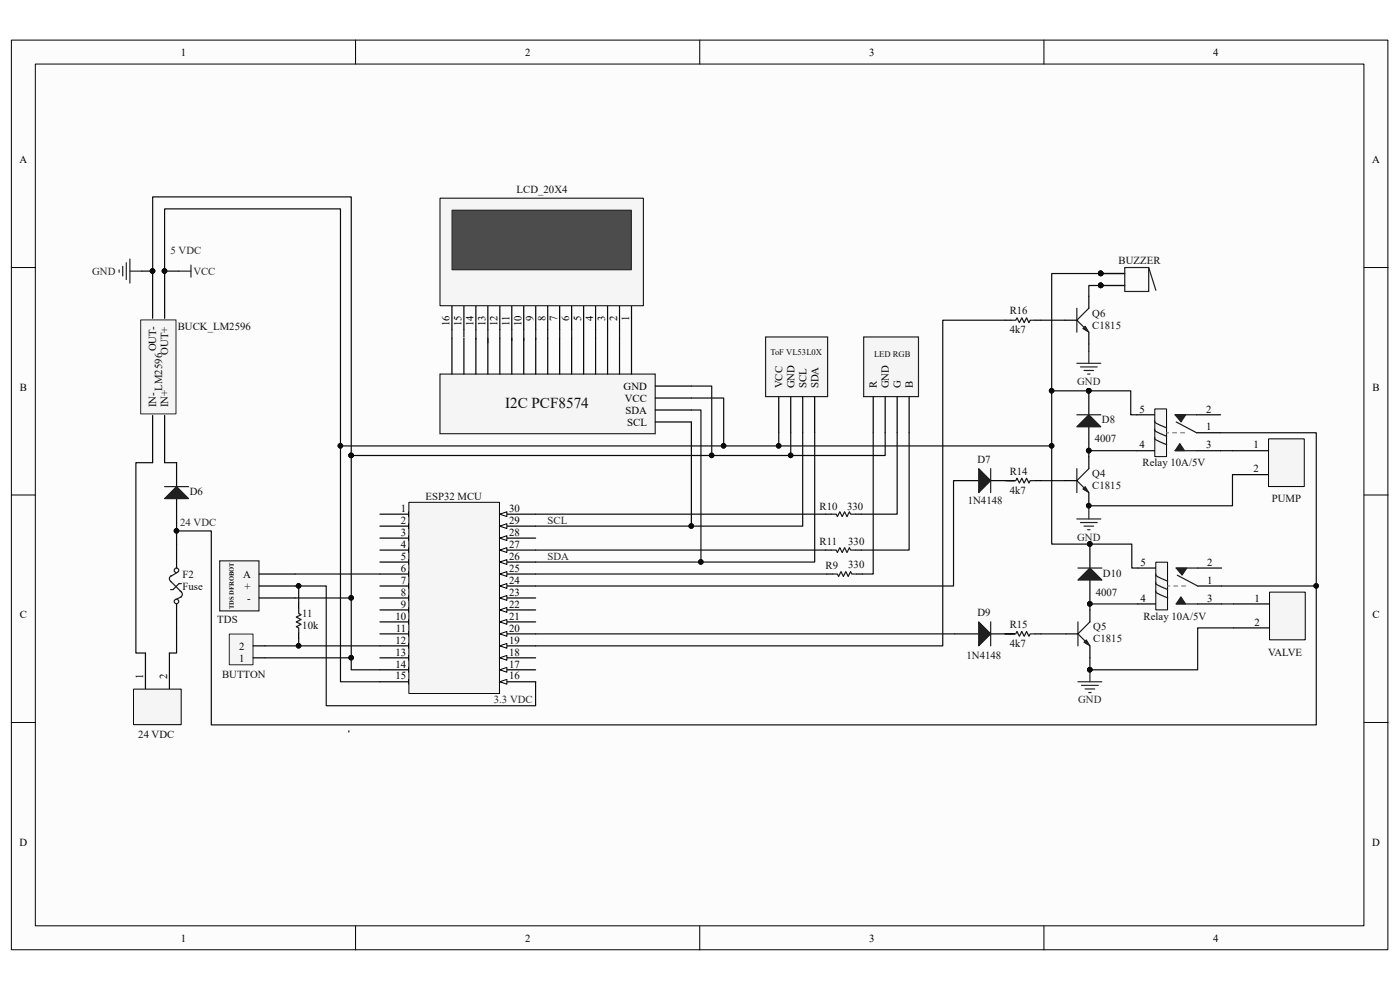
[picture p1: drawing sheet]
<svg xmlns="http://www.w3.org/2000/svg" width="297mm" height="210mm" viewBox="0 0 297 210" stroke-linecap="round" stroke-linejoin="round" font-family="sans-serif">
<path d="M2.5 8.6h291.9v192.9h-291.9z" fill="#fcfcfc"/>
<path d="M2.4 8.5h292v193h-292z" fill="none" stroke="#000" stroke-width=".21"/>
<path d="M7.5 13.6h281.8v182.8h-281.8z" fill="#fcfcfc"/>
<g fill="none" stroke="#000" stroke-width=".21">
<path d="M7.5 13.6h281.8v182.8h-281.8zM75.4 8.5v5.1M148.4 8.5v5.1M221.5 8.5v5.1M2.4 56.8h5.1M289.4 56.8h5.1M2.4 105h5.1M289.4 105h5.1M2.4 153.3h5.1M289.4 153.3h5.1M75.4 196.4v5.1M148.4 196.4v5.1"/>
<path d="M221.5 196.4v5.1"/>
</g>
<path d="M80.6 109.1h7.6" fill="none" stroke="#000" stroke-width=".25"/>
<path d="M86.7 108.6l1.5 .5-1.5 .5z" fill="#fcfcfc"/>
<path d="M86.7 108.6l1.5 .5-1.5 .5z" fill="none" stroke="#000" stroke-width=".21"/>
<path d="M80.6 111.6h7.6" fill="none" stroke="#000" stroke-width=".25"/>
<path d="M86.7 111.1l1.5 .5-1.5 .5z" fill="#fcfcfc"/>
<path d="M86.7 111.1l1.5 .5-1.5 .5z" fill="none" stroke="#000" stroke-width=".21"/>
<path d="M80.6 114.1h7.6" fill="none" stroke="#000" stroke-width=".25"/>
<path d="M86.7 113.6l1.5 .5-1.5 .6z" fill="#fcfcfc"/>
<path d="M86.7 113.6l1.5 .5-1.5 .6z" fill="none" stroke="#000" stroke-width=".21"/>
<path d="M80.6 116.7h7.6" fill="none" stroke="#000" stroke-width=".25"/>
<path d="M86.7 116.2l1.5 .5-1.5 .5z" fill="#fcfcfc"/>
<path d="M86.7 116.2l1.5 .5-1.5 .5z" fill="none" stroke="#000" stroke-width=".21"/>
<path d="M80.6 119.2h7.6" fill="none" stroke="#000" stroke-width=".25"/>
<path d="M86.7 118.7l1.5 .5-1.5 .5z" fill="#fcfcfc"/>
<path d="M86.7 118.7l1.5 .5-1.5 .5z" fill="none" stroke="#000" stroke-width=".21"/>
<path d="M80.6 121.8h7.6" fill="none" stroke="#000" stroke-width=".25"/>
<path d="M86.7 121.3l1.5 .5-1.5 .5z" fill="#fcfcfc"/>
<path d="M86.7 121.3l1.5 .5-1.5 .5z" fill="none" stroke="#000" stroke-width=".21"/>
<path d="M80.6 124.3h7.6" fill="none" stroke="#000" stroke-width=".25"/>
<path d="M86.7 123.8l1.5 .5-1.5 .5z" fill="#fcfcfc"/>
<path d="M86.7 123.8l1.5 .5-1.5 .5z" fill="none" stroke="#000" stroke-width=".21"/>
<path d="M80.6 126.8h7.6" fill="none" stroke="#000" stroke-width=".25"/>
<path d="M86.7 126.3l1.5 .5-1.5 .6z" fill="#fcfcfc"/>
<path d="M86.7 126.3l1.5 .5-1.5 .6z" fill="none" stroke="#000" stroke-width=".21"/>
<path d="M80.6 129.4h7.6" fill="none" stroke="#000" stroke-width=".25"/>
<path d="M86.7 128.9l1.5 .5-1.5 .5z" fill="#fcfcfc"/>
<path d="M86.7 128.9l1.5 .5-1.5 .5z" fill="none" stroke="#000" stroke-width=".21"/>
<path d="M80.6 131.9h7.6" fill="none" stroke="#000" stroke-width=".25"/>
<path d="M86.7 131.4l1.5 .5-1.5 .5z" fill="#fcfcfc"/>
<path d="M86.7 131.4l1.5 .5-1.5 .5z" fill="none" stroke="#000" stroke-width=".21"/>
<path d="M80.6 134.5h7.6" fill="none" stroke="#000" stroke-width=".25"/>
<path d="M86.7 134l1.5 .5-1.5 .5z" fill="#fcfcfc"/>
<path d="M86.7 134l1.5 .5-1.5 .5z" fill="none" stroke="#000" stroke-width=".21"/>
<path d="M80.6 137h7.6" fill="none" stroke="#000" stroke-width=".25"/>
<path d="M86.7 136.5l1.5 .5-1.5 .5z" fill="#fcfcfc"/>
<path d="M86.7 136.5l1.5 .5-1.5 .5z" fill="none" stroke="#000" stroke-width=".21"/>
<path d="M80.6 139.5h7.6" fill="none" stroke="#000" stroke-width=".25"/>
<path d="M86.7 139l1.5 .5-1.5 .5z" fill="#fcfcfc"/>
<path d="M86.7 139l1.5 .5-1.5 .5z" fill="none" stroke="#000" stroke-width=".21"/>
<path d="M80.6 142.1h7.6" fill="none" stroke="#000" stroke-width=".25"/>
<path d="M86.7 141.6l1.5 .5-1.5 .5z" fill="#fcfcfc"/>
<path d="M86.7 141.6l1.5 .5-1.5 .5z" fill="none" stroke="#000" stroke-width=".21"/>
<path d="M80.6 144.6h7.6" fill="none" stroke="#000" stroke-width=".25"/>
<path d="M86.7 144.1l1.5 .5-1.5 .5z" fill="#fcfcfc"/>
<path d="M86.7 144.1l1.5 .5-1.5 .5z" fill="none" stroke="#000" stroke-width=".21"/>
<path d="M106 144.6h7.6" fill="none" stroke="#000" stroke-width=".25"/>
<path d="M106 144.6l1.5-.5v1z" fill="#fcfcfc"/>
<path d="M106 144.6l1.5-.5v1z" fill="none" stroke="#000" stroke-width=".21"/>
<path d="M106 142.1h7.6" fill="none" stroke="#000" stroke-width=".25"/>
<path d="M106 142.1l1.5-.5v1z" fill="#fcfcfc"/>
<path d="M106 142.1l1.5-.5v1z" fill="none" stroke="#000" stroke-width=".21"/>
<path d="M106 139.5h7.6" fill="none" stroke="#000" stroke-width=".25"/>
<path d="M106 139.5l1.5-.5v1z" fill="#fcfcfc"/>
<path d="M106 139.5l1.5-.5v1z" fill="none" stroke="#000" stroke-width=".21"/>
<path d="M106 137h7.6" fill="none" stroke="#000" stroke-width=".25"/>
<path d="M106 137l1.5-.5v1z" fill="#fcfcfc"/>
<path d="M106 137l1.5-.5v1z" fill="none" stroke="#000" stroke-width=".21"/>
<path d="M106 134.5h7.6" fill="none" stroke="#000" stroke-width=".25"/>
<path d="M106 134.5l1.5-.5v1z" fill="#fcfcfc"/>
<path d="M106 134.5l1.5-.5v1z" fill="none" stroke="#000" stroke-width=".21"/>
<path d="M106 131.9h7.6" fill="none" stroke="#000" stroke-width=".25"/>
<path d="M106 131.9l1.5-.5v1z" fill="#fcfcfc"/>
<path d="M106 131.9l1.5-.5v1z" fill="none" stroke="#000" stroke-width=".21"/>
<path d="M106 129.4h7.6" fill="none" stroke="#000" stroke-width=".25"/>
<path d="M106 129.4l1.5-.5v1z" fill="#fcfcfc"/>
<path d="M106 129.4l1.5-.5v1z" fill="none" stroke="#000" stroke-width=".21"/>
<path d="M106 126.8h7.6" fill="none" stroke="#000" stroke-width=".25"/>
<path d="M106 126.8l1.5-.5v1.1z" fill="#fcfcfc"/>
<path d="M106 126.8l1.5-.5v1.1z" fill="none" stroke="#000" stroke-width=".21"/>
<path d="M106 124.3h7.6" fill="none" stroke="#000" stroke-width=".25"/>
<path d="M106 124.3l1.5-.5v1z" fill="#fcfcfc"/>
<path d="M106 124.3l1.5-.5v1z" fill="none" stroke="#000" stroke-width=".21"/>
<path d="M106 121.8h7.6" fill="none" stroke="#000" stroke-width=".25"/>
<path d="M106 121.8l1.5-.5v1z" fill="#fcfcfc"/>
<path d="M106 121.8l1.5-.5v1z" fill="none" stroke="#000" stroke-width=".21"/>
<path d="M106 119.2h7.6" fill="none" stroke="#000" stroke-width=".25"/>
<path d="M106 119.2l1.5-.5v1z" fill="#fcfcfc"/>
<path d="M106 119.2l1.5-.5v1z" fill="none" stroke="#000" stroke-width=".21"/>
<path d="M106 116.7h7.6" fill="none" stroke="#000" stroke-width=".25"/>
<path d="M106 116.7l1.5-.5v1z" fill="#fcfcfc"/>
<path d="M106 116.7l1.5-.5v1z" fill="none" stroke="#000" stroke-width=".21"/>
<path d="M106 114.1h7.6" fill="none" stroke="#000" stroke-width=".25"/>
<path d="M106 114.1l1.5-.5v1.1z" fill="#fcfcfc"/>
<path d="M106 114.1l1.5-.5v1.1z" fill="none" stroke="#000" stroke-width=".21"/>
<path d="M106 111.6h7.6" fill="none" stroke="#000" stroke-width=".25"/>
<path d="M106 111.6l1.5-.5v1z" fill="#fcfcfc"/>
<path d="M106 111.6l1.5-.5v1z" fill="none" stroke="#000" stroke-width=".21"/>
<path d="M106 109.1h7.6" fill="none" stroke="#000" stroke-width=".25"/>
<path d="M106 109.1l1.5-.5v1z" fill="#fcfcfc"/>
<path d="M106 109.1l1.5-.5v1z" fill="none" stroke="#000" stroke-width=".21"/>
<path d="M86.8 106.6h19.2v40.5h-19.2z" fill="#f5f5f5"/>
<path d="M86.7 106.6h19.3v40.5h-19.3z" fill="none" stroke="#000" stroke-width=".21"/>
<path d="M261.5 95.6h7.6M261.5 100.7h7.6" fill="none" stroke="#000" stroke-width=".25"/>
<path d="M269.2 93.1h7.5v10.1h-7.5z" fill="#f5f5f5"/>
<path d="M269.1 93.1h7.6v10.1h-7.6z" fill="none" stroke="#000" stroke-width=".21"/>
<path d="M48.7 134.5h5v6.5h-5z" fill="#f5f5f5"/>
<path d="M48.6 134.5h5.1v6.5h-5.1z" fill="none" stroke="#262626" stroke-width=".21"/>
<path d="M241.1 88h3.9M241.1 95.6h3.9M253.8 91.8h5.1M253.8 88h5.1M253.8 95.6h5.1M53.7 139.5h2.5M53.7 137h2.5M63.4 127.9v1.2M63.4 134.2v1.3" fill="none" stroke="#000" stroke-width=".25"/>
<path d="M63.4 129.1v1l.5 .3-1 .5 1 .5-1 .5 1 .5-1 .5 .5 .3v1" fill="none" stroke="#1c1c1c" stroke-width=".25"/>
<path d="M245 86.8h2.5v10.1h-2.5z" fill="#f5f5f5"/>
<path d="M245 86.7h2.5v10.2h-2.5z" fill="none" stroke="#000" stroke-width=".21"/>
<path d="M245 91l-.1 .3 .4 .2 2.2 1.1M245 92.8l-.1 .2 .4 .3 2.2 1M245 89.3h-.1a1.51 1.51 0 0 0 1.2 .9l1.4 .6" fill="none" stroke="#1c1c1c" stroke-width=".25"/>
<path d="M249.3 88h2.3l-1.1 1.5z" fill="#1c1c1c"/>
<path d="M249.3 88h2.3l-1.1 1.5z" fill="none" stroke="#1c1c1c" stroke-width=".21"/>
<path d="M250.3 94.1l1 1.5h-2z" fill="#1c1c1c"/>
<path d="M250.3 94.1l1 1.5h-2z" fill="none" stroke="#1c1c1c" stroke-width=".21"/>
<path d="M228.4 65.4v5.1M231 65.4l-2.6 2.5 2.1 2.1M249.3 95.6h4.5M249.3 88h4.5M249.5 89.5l4.3 2.3" fill="none" stroke="#1c1c1c" stroke-width=".25"/>
<path d="M251.3 91.8h-3.8" fill="none" stroke="#808080" stroke-width=".25" stroke-dasharray=".8 .8"/>
<path d="M229.7 69.7l.5-.5 .8 1.3z" fill="#1c1c1c"/>
<path d="M229.7 69.7l.5-.5 .8 1.3z" fill="none" stroke="#1c1c1c" stroke-width=".21"/>
<path d="M233.5 58h5.1M213.2 67.9h1.3M219.6 67.9h1.2M225.9 67.9h2.5M231 62.8v2.6M231 70.5v2.5M233.5 60.6h5.1" fill="none" stroke="#000" stroke-width=".25"/>
<g fill="#0e0e0e" stroke="#0e0e0e" stroke-width=".21">
<circle cx="233.5" cy="58" r=".48"/>
<circle cx="233.5" cy="60.5" r=".48"/>
</g>
<path d="M238.6 56.8h5.1v5h-5.1zM243.7 56.8l1.5 4.8M214.5 67.9h1l.2-.5 .6 1 .5-1 .5 1 .5-1 .5 1 .2-.5h1.1M228.4 99.4v5.1M231 99.4l-2.6 2.6 2.1 2" fill="none" stroke="#1c1c1c" stroke-width=".25"/>
<path d="M229.7 103.7l.5-.5 .8 1.3z" fill="#1c1c1c"/>
<path d="M230.2 103.2l.8 1.3-1.3-.8z" fill="none" stroke="#1c1c1c" stroke-width=".21"/>
<path d="M231 82.9v5.1M231 90.5v5.1M231 96.9v2.5M225.9 102h2.5M231 104.5v2.5" fill="none" stroke="#000" stroke-width=".25"/>
<g fill="#0e0e0e" stroke="#0e0e0e" stroke-width=".21">
<circle cx="231" cy="95.6" r=".48"/>
<circle cx="231" cy="82.9" r=".48"/>
</g>
<path d="M228.4 90.5l2.6-2.5 2.5 2.5z" fill="#1c1c1c"/>
<path d="M228.4 90.5l2.6-2.5 2.5 2.5zM228.4 88h5.1" fill="none" stroke="#1c1c1c" stroke-width=".25"/>
<g fill="#0e0e0e" stroke="#0e0e0e" stroke-width=".21">
<circle cx="231" cy="95.6" r=".48"/>
<circle cx="231" cy="82.9" r=".48"/>
</g>
<path d="M261.7 128.1h7.6M261.7 133.2h7.6" fill="none" stroke="#000" stroke-width=".25"/>
<path d="M269.4 125.6h7.5v10.1h-7.5z" fill="#f5f5f5"/>
<path d="M269.3 125.6h7.6v10.1h-7.6z" fill="none" stroke="#000" stroke-width=".21"/>
<path d="M241.4 120.5h3.8M241.4 128.1h3.8M254.1 124.3h5.1M254.1 120.5h5.1M254.1 128.1h5.1" fill="none" stroke="#000" stroke-width=".25"/>
<path d="M245.2 119.3h2.5v10.1h-2.5z" fill="#f5f5f5"/>
<path d="M245.2 119.3h2.5v10.1h-2.5z" fill="none" stroke="#000" stroke-width=".21"/>
<path d="M245.2 123.5v.1a1.48 1.48 0 0 0 1.2 .9l1.3 .6M245.2 125.3v.1a1.47 1.47 0 0 0 1.2 .9l1.3 .5M245.2 121.8a1.48 1.48 0 0 0 1.2 .9l1.3 .6" fill="none" stroke="#1c1c1c" stroke-width=".25"/>
<path d="M249.5 120.5h2.3l-1 1.5z" fill="#1c1c1c"/>
<path d="M249.5 120.5h2.3l-1 1.5z" fill="none" stroke="#1c1c1c" stroke-width=".21"/>
<path d="M250.5 126.6l1 1.5h-2z" fill="#1c1c1c"/>
<path d="M250.5 126.6l1 1.5h-2z" fill="none" stroke="#1c1c1c" stroke-width=".21"/>
<path d="M228.7 131.9v5.1M231.2 131.9l-2.5 2.6 2 2M249.5 128.1h4.6M249.5 120.5h4.6M249.8 122l4.3 2.3" fill="none" stroke="#1c1c1c" stroke-width=".25"/>
<path d="M251.5 124.3h-3.8" fill="none" stroke="#808080" stroke-width=".25" stroke-dasharray=".8 .8"/>
<path d="M229.9 136.2l.6-.5 .7 1.3z" fill="#1c1c1c"/>
<path d="M229.9 136.2l.6-.5 .7 1.3z" fill="none" stroke="#1c1c1c" stroke-width=".21"/>
<path d="M231.2 115.4v5.1M226.1 134.5h2.6M231.2 123v5.1M231.2 129.4v2.5M231.2 137v2.5" fill="none" stroke="#000" stroke-width=".25"/>
<g fill="#0e0e0e" stroke="#0e0e0e" stroke-width=".21">
<circle cx="231.2" cy="128.1" r=".48"/>
<circle cx="231.2" cy="115.4" r=".48"/>
</g>
<path d="M228.7 123l2.5-2.5 2.6 2.5z" fill="#1c1c1c"/>
<path d="M228.7 123l2.5-2.5 2.6 2.5zM228.7 120.5h5.1" fill="none" stroke="#1c1c1c" stroke-width=".25"/>
<g fill="#0e0e0e" stroke="#0e0e0e" stroke-width=".21">
<circle cx="231.2" cy="128.1" r=".48"/>
<circle cx="231.2" cy="115.4" r=".48"/>
<circle cx="231.2" cy="142.1" r=".48"/>
</g>
<path d="M228.7 144.6h5.1M229.4 145.4h3.6M230.2 146.1h2M231 146.9h.5M231.2 142.1v2.5" fill="none" stroke="#262626" stroke-width=".25"/>
<path d="M202.5 134.5h5.1M210.2 134.5h5" fill="none" stroke="#000" stroke-width=".25"/>
<path d="M207.6 131.9l2.6 2.6-2.6 2.5z" fill="#1c1c1c"/>
<path d="M207.6 131.9l2.6 2.6-2.6 2.5zM210.2 131.9v5.1" fill="none" stroke="#1c1c1c" stroke-width=".25"/>
<path d="M202.5 102h5.1M210.2 102h5" fill="none" stroke="#000" stroke-width=".25"/>
<path d="M207.6 99.4l2.6 2.6-2.6 2.5z" fill="#1c1c1c"/>
<path d="M207.6 99.4l2.6 2.6-2.6 2.5zM210.2 99.4v5.1" fill="none" stroke="#1c1c1c" stroke-width=".25"/>
<path d="M30.9 138.5v7.6M35.9 138.5v7.6" fill="none" stroke="#000" stroke-width=".25"/>
<path d="M28.4 146.2h10v7.5h-10z" fill="#f5f5f5"/>
<path d="M28.3 146.2h10.1v7.5h-10.1z" fill="none" stroke="#000" stroke-width=".21"/>
<path d="M25.3 57.3v.5M26 56.5v2M26.8 55.7v3.6M27.6 55v5.1M27.6 57.5h2.5" fill="none" stroke="#262626" stroke-width=".25"/>
<path d="M37.5 115.4v5.1M37.5 128.1v5.1" fill="none" stroke="#000" stroke-width=".25"/>
<g fill="none" stroke="#1c1c1c" stroke-width=".25">
<path d="M36.2 123.3l2.3 2.3M36.4 122.1a.74 .74 0 0 0-.1 1.3M37.5 121.5l-1.3 .8M38.2 125.4a.74 .74 0 0 1 .2 1.3M38.5 126.6l-1 .5M38.5 123.8h-.5l-1.3 1.3h-.5"/>
<circle cx="37.4" cy="121" r=".48"/>
<circle cx="37.4" cy="127.6" r=".48"/>
</g>
<path d="M29.9 67.9h7.4v19.9h-7.4z" fill="#f5f5f5"/>
<path d="M29.8 67.9h7.5v19.9h-7.5z" fill="none" stroke="#262626" stroke-width=".21"/>
<path d="M32.4 57.5v10M34.9 57.5v10M32.4 88.1v10M34.9 88.1v10M37.5 98.1v5.1M37.5 105.8v5" fill="none" stroke="#000" stroke-width=".25"/>
<g fill="#0e0e0e" stroke="#0e0e0e" stroke-width=".21">
<circle cx="32.4" cy="57.5" r=".48"/>
<circle cx="34.9" cy="57.5" r=".48"/>
</g>
<path d="M37.5 103.2l2.5 2.6h-5.1z" fill="#1c1c1c"/>
<path d="M34.9 103.2h5.1M37.5 103.2l2.5 2.6h-5.1zM176.4 109.1h1l.3 .5 .5-1 .5 1 .5-1 .5 1 .5-1 .2 .5h1.1M214.5 102h1l.2-.6 .6 1.1 .5-1.1 .5 1.1 .5-1.1 .5 1.1 .2-.5h1.1M214.5 134.5h1l.2-.5 .6 1 .5-1 .5 1 .5-1 .5 1 .2-.5h1.1" fill="none" stroke="#1c1c1c" stroke-width=".25"/>
<g fill="none" stroke="#000" stroke-width=".25">
<path d="M122.5 58.9v2.1M95.9 64.9v5.1M98.4 64.9v5.1M101 64.9v5.1M103.5 64.9v5.1M106 64.9v5.1M108.6 64.9v5.1M111.1 64.9v5.1M113.7 64.9v5.1M116.2 64.9v5.1M118.7 64.9v5.1M120 60.2v2.9"/>
<path d="M121.3 64.9v5.1M123.8 64.9v5.1M126.4 64.9v5.1M128.9 64.9v5.1M131.4 64.9v5.1M134 64.9v5.1M175.1 109.1h1.3M181.5 109.1h1.2M213.2 102h1.3M219.6 102h1.2M213.2 134.5h1.3M219.6 134.5h1.2"/>
</g>
<path d="M38 57.5h2.5M40.5 56.2v2.6M228.4 77.1h5.1M229.2 77.8h3.6M230 78.6h2M230.7 79.4h.5M231 74.5v2.6" fill="none" stroke="#262626" stroke-width=".25"/>
<path d="M93.4 42.1h43.1v22.8h-43.1z" fill="#f5f5f5"/>
<path d="M93.3 42h43.2v22.9h-43.2z" fill="none" stroke="#000" stroke-width=".21"/>
<path d="M95.9 44.6h38v12.6h-38z" fill="#4c4c4c"/>
<path d="M95.9 44.6h38v12.6h-38z" fill="none" stroke="#262626" stroke-width=".21"/>
<path d="M93.3 79.4h45.7v12.6h-45.7z" fill-rule="evenodd" fill="#f5f5f5" stroke="#262626" stroke-width=".25"/>
<g fill="none" stroke="#000" stroke-width=".25">
<path d="M95.9 71.7v7.7M98.4 71.7v7.7M101 71.7v7.7M103.5 71.7v7.7M106 71.7v7.7M108.6 71.7v7.7M111.1 71.7v7.7M113.7 71.7v7.7M116.2 71.7v7.7M118.7 71.7v7.7M121.3 71.7v7.7M123.8 71.7v7.7"/>
<path d="M126.4 71.7v7.7M128.9 71.7v7.7M131.4 71.7v7.7M134 71.7v7.7M139 89.5h7.7M139 87h7.7M139 84.4h7.7M139 81.9h7.7"/>
</g>
<path d="M183.2 71.5h11.6v12.6h-11.6z" fill-rule="evenodd" fill="#f5f5f5" stroke="#262626" stroke-width=".25"/>
<path d="M185.2 84.2v7.6M187.8 84.2v7.6M190.3 84.2v7.6M192.9 84.2v7.6" fill="none" stroke="#000" stroke-width=".25"/>
<path d="M162.4 71.5h13.2v12.6h-13.2z" fill-rule="evenodd" fill="#f5f5f5" stroke="#262626" stroke-width=".25"/>
<path d="M165.2 84.2v7.6M167.7 84.2v7.6M170.3 84.2v7.6M172.8 84.2v7.6M175.1 116.7h1.3M181.5 116.7h1.2M175.4 121.8h1.2M181.7 121.8h1.3" fill="none" stroke="#000" stroke-width=".25"/>
<path d="M228.4 110.1h5.1M229.2 110.8h3.6M230 111.6h2M230.7 112.4h.5M231 107.5v2.6" fill="none" stroke="#262626" stroke-width=".25"/>
<path d="M176.4 116.7h1l.3 .5 .5-1 .5 1 .5-1 .5 1 .5-1 .2 .5h1.1M176.6 121.8h1.1l.2 .5 .5-1 .5 1 .5-1 .5 1 .5-1 .3 .5h1" fill="none" stroke="#1c1c1c" stroke-width=".25"/>
<path d="M46.6 119h8.3v10.6h-8.3z" fill-rule="evenodd" fill="#f5f5f5" stroke="#262626" stroke-width=".25"/>
<path d="M55 126.8h7.6M55 121.8h7.6M55 124.3h7.6" fill="none" stroke="#000" stroke-width=".25"/>
<g fill="none" stroke="#0e0e0e" stroke-width=".25">
<path d="M30.1 57.5h2.3v-15.7h42.1v54.8M38 57.5h-3.1v-13.2h37.3v50.3M233.5 58h-10.4v24.9M95.9 70v1.7M98.4 70v1.5M101 70v2M103.5 70v2.7M106 70v1.7M108.6 70v2.2M111.1 70v2.2M113.7 70v2M116.2 70v1.7"/>
<path d="M118.7 70v1.7M121.3 70v1.7M123.8 70v1.7M126.4 70v1.7M128.9 70v1.7M131.4 70v1.7M134 70v1.7M213.2 67.9h-13.2v69.1h-86.4M220.8 67.9h5.1M231 73v1.5M233.5 60.6h-2.5v2.2M32.4 98.1h-3.6v40.4h2.1"/>
<path d="M34.9 98.1h2.6M74.5 96.6v30.2h-11.9M146.7 87h2v32.2M146.7 81.9h4.3v14.7M146.7 84.4h6.8v10.2M146.7 89.5v22.1M165.2 91.8v2.8h-93v50h8.4M167.7 91.8v4.8h-93.2M170.3 91.8v19.8h-56.7M172.8 91.8v27.4h-59.2M185.2 91.8v30h-2.2M187.8 91.8v4.8h-20.1"/>
<path d="M190.3 91.8v17.3h-7.6M192.9 91.8v24.9h-10.2M223.1 94.6v20.8h17v5.1h1.3M241.1 95.6h-10.1v1.3M241.1 88h-1.2v-5.1h-16.8v11.7h-57.9M258.9 91.8h20.3v32.5h-20M258.9 95.6h2.6M37.5 112.6h7.3v41.2h234.4v-29.5M37.5 110.8v4.6M113.6 109.1h61.5M113.6 116.7h61.5M202.5 102h-.2v22.3h-88.7"/>
<path d="M213.7 102h1.5M220.8 102h5.1M231 107v.5M261.5 100.7v6.6h-30.5M37.5 133.2v5.3h-1.6M56.2 137h24.4M62.6 121.8h18M62.6 124.3h.8M63.4 127.9v-3.6h5.8v25.4h44.4v-5.1M63.4 135.5v1.5M74.5 139.5v2.6h6.1M74.5 126.8v12.7h-18.3"/>
<path d="M113.6 134.5h88.9M113.6 121.8h61.8M213.2 134.5h2M220.8 134.5h5.3M241.4 128.1h-10.2v1.3M259.2 128.1h2.5M261.7 133.2h-7.6v8.9h-22.9v-2.6M74 155v.3"/>
</g>
<g fill="#0e0e0e" stroke="#0e0e0e" stroke-width=".21">
<circle cx="231" cy="95.6" r=".48"/>
<circle cx="231.2" cy="128.1" r=".48"/>
<circle cx="231" cy="82.9" r=".48"/>
<circle cx="231.2" cy="142.1" r=".48"/>
<circle cx="74.5" cy="139.5" r=".48"/>
<circle cx="146.6" cy="111.6" r=".48"/>
<circle cx="148.7" cy="119.2" r=".48"/>
<circle cx="151" cy="96.6" r=".48"/>
<circle cx="153.5" cy="94.6" r=".48"/>
<circle cx="223.1" cy="82.9" r=".48"/>
<circle cx="223.1" cy="94.6" r=".48"/>
<circle cx="165.2" cy="94.6" r=".48"/>
<circle cx="231.2" cy="115.4" r=".48"/>
<circle cx="34.9" cy="57.5" r=".48"/>
<circle cx="72.2" cy="94.6" r=".48"/>
<circle cx="32.4" cy="57.5" r=".48"/>
<circle cx="74.5" cy="96.6" r=".48"/>
<circle cx="167.7" cy="96.6" r=".48"/>
<circle cx="231" cy="107.3" r=".48"/>
<circle cx="279.2" cy="124.3" r=".48"/>
<circle cx="233.5" cy="60.5" r=".48"/>
<circle cx="233.5" cy="58" r=".48"/>
<circle cx="74.5" cy="126.8" r=".48"/>
<circle cx="63.3" cy="124.3" r=".48"/>
<circle cx="63.3" cy="137" r=".48"/>
<circle cx="37.4" cy="112.6" r=".48"/>
</g>
<text font-size="3.2" fill="#0e0e0e" x="107.2" y="86.5">I2C PCF8574</text>
<g font-size="2.3">
<text x="38.4" y="11.8">1</text>
<text x="111.4" y="11.8">2</text>
<text x="184.4" y="11.8">3</text>
<text x="257.4" y="11.8">4</text>
<text x="4.1" y="34.7">A</text>
<text x="291.1" y="34.7">A</text>
<text x="95.4" y="69.2" transform="rotate(-90 95.4 69.2)">16</text>
<text x="97.9" y="69.2" transform="rotate(-90 97.9 69.2)">15</text>
<text x="100.5" y="69.2" transform="rotate(-90 100.5 69.2)">14</text>
<text x="103" y="69.2" transform="rotate(-90 103 69.2)">13</text>
<text x="105.5" y="69.2" transform="rotate(-90 105.5 69.2)">12</text>
<text x="108.1" y="69.1" transform="rotate(-90 108.1 69.1)">11</text>
<text x="110.6" y="69.2" transform="rotate(-90 110.6 69.2)">10</text>
<text x="113.2" y="68.1" transform="rotate(-90 113.2 68.1)">9</text>
<text x="115.7" y="68.1" transform="rotate(-90 115.7 68.1)">8</text>
<text x="118.2" y="68.1" transform="rotate(-90 118.2 68.1)">7</text>
<text x="120.8" y="68.1" transform="rotate(-90 120.8 68.1)">6</text>
<text x="123.3" y="68.1" transform="rotate(-90 123.3 68.1)">5</text>
<text x="125.9" y="68.1" transform="rotate(-90 125.9 68.1)">4</text>
<text x="128.4" y="68.1" transform="rotate(-90 128.4 68.1)">3</text>
<text x="130.9" y="68.1" transform="rotate(-90 130.9 68.1)">2</text>
<text x="133.5" y="68.1" transform="rotate(-90 133.5 68.1)">1</text>
<text x="33.1" y="74.5" transform="rotate(-90 33.1 74.5)">OUT-</text>
<text x="35.7" y="75.3" transform="rotate(-90 35.7 75.3)">OUT+</text>
<text x="4.2" y="82.9">B</text>
<text x="132.3" y="82.7">GND</text>
<text x="166" y="82.4" transform="rotate(-90 166 82.4)">VCC</text>
<text x="168.5" y="82.4" transform="rotate(-90 168.5 82.4)">GND</text>
<text x="171.1" y="82.4" transform="rotate(-90 171.1 82.4)">SCL</text>
<text x="173.6" y="82.4" transform="rotate(-90 173.6 82.4)">SDA</text>
<text x="186" y="82.4" transform="rotate(-90 186 82.4)">R</text>
<text x="188.5" y="82.4" transform="rotate(-90 188.5 82.4)">GND</text>
<text x="191.1" y="82.4" transform="rotate(-90 191.1 82.4)">G</text>
<text x="193.6" y="82.4" transform="rotate(-90 193.6 82.4)">B</text>
<text x="291.2" y="82.9">B</text>
<text x="33.1" y="86.4" transform="rotate(-90 33.1 86.4)">IN-</text>
<text x="35.7" y="86.4" transform="rotate(-90 35.7 86.4)">IN+</text>
<text x="132.5" y="85.2">VCC</text>
<text x="132.7" y="87.8">SDA</text>
<text x="241.8" y="87.5">5</text>
<text x="255.9" y="87.5">2</text>
<text x="133.1" y="90.3">SCL</text>
<text x="241.8" y="95.1">4</text>
<text x="255.9" y="91.3">1</text>
<text x="255.9" y="95.1">3</text>
<text x="265.9" y="95.1">1</text>
<text x="265.9" y="100.2">2</text>
<text x="85" y="108.6">1</text>
<text x="85" y="111.1">2</text>
<text x="85" y="113.7">3</text>
<text x="108" y="113.7">28</text>
<text x="108" y="111.1">29</text>
<text x="108" y="108.6">30</text>
<text x="85" y="116.2">4</text>
<text x="85" y="118.7">5</text>
<text x="108" y="118.7">26</text>
<text x="108" y="116.2">27</text>
<text x="51.6" y="122.6">A</text>
<text x="51.9" y="125.1">+</text>
<text x="85" y="121.3">6</text>
<text x="85" y="123.8">7</text>
<text x="108" y="123.8">24</text>
<text x="108" y="121.3">25</text>
<text x="242" y="120">5</text>
<text x="256.1" y="123.8">1</text>
<text x="256.1" y="120">2</text>
<text x="4.2" y="131.2">C</text>
<text x="52.4" y="127.6">-</text>
<text x="83.9" y="131.4">10</text>
<text x="85" y="126.4">8</text>
<text x="85" y="128.9">9</text>
<text x="108" y="131.4">21</text>
<text x="108" y="128.9">22</text>
<text x="108" y="126.4">23</text>
<text x="242" y="127.6">4</text>
<text x="256.1" y="127.6">3</text>
<text x="266.1" y="127.6">1</text>
<text x="291.2" y="131.2">C</text>
<text x="50.8" y="137.8">2</text>
<text x="83.9" y="136.5">12</text>
<text x="84" y="134">11</text>
<text x="108" y="136.5">19</text>
<text x="108" y="134">20</text>
<text x="266.1" y="132.7">2</text>
<text x="50.8" y="140.3">1</text>
<text x="83.9" y="139.1">13</text>
<text x="83.9" y="141.6">14</text>
<text x="108" y="141.6">17</text>
<text x="108" y="139.1">18</text>
<text x="30.4" y="144.1" transform="rotate(-90 30.4 144.1)">1</text>
<text x="35.4" y="144.1" transform="rotate(-90 35.4 144.1)">2</text>
<text x="83.9" y="144.1">15</text>
<text x="108" y="144.1">16</text>
<text x="4.1" y="179.4">D</text>
<text x="291.1" y="179.4">D</text>
<text x="38.4" y="199.7">1</text>
<text x="111.4" y="199.7">2</text>
<text x="184.4" y="199.7">3</text>
<text x="257.4" y="199.7">4</text>
</g>
<g font-size="2.3" fill="#0e0e0e">
<text x="109.6" y="41">LCD_20X4</text>
<text x="237.3" y="56">BUZZER</text>
<text x="37.7" y="70">BUCK_LM2596</text>
<text x="214.2" y="66.7">R16</text>
<text x="214.2" y="70.7">4k7</text>
<text x="231.7" y="67.2">Q6</text>
<text x="231.7" y="69.7">C1815</text>
<text x="34.4" y="82.9" transform="rotate(-90 34.4 82.9)">LM2596</text>
<text x="233.8" y="89.8">D8</text>
<text x="232.2" y="93.9">4007</text>
<text x="207.3" y="98.2">D7</text>
<text x="214.2" y="100.7">R14</text>
<text x="231.7" y="101.2">Q4</text>
<text x="242.4" y="98.9">Relay 10A/5V</text>
<text x="40.3" y="105">D6</text>
<text x="90.3" y="106">ESP32 MCU</text>
<text x="205.3" y="106.8">1N4148</text>
<text x="214.2" y="104.8">4k7</text>
<text x="231.7" y="103.8">C1815</text>
<text x="269.8" y="106.6">PUMP</text>
<text x="173.9" y="108.1">R10</text>
<text x="179.7" y="108.1">330</text>
<text x="173.9" y="115.7">R11</text>
<text x="180" y="115.7">330</text>
<text x="38.7" y="122.6">F2</text>
<text x="38.7" y="125.1">Fuse</text>
<text x="175.1" y="120.8">R9</text>
<text x="180" y="120.5">330</text>
<text x="234" y="122.3">D10</text>
<text x="64.1" y="130.9">11</text>
<text x="207.3" y="130.7">D9</text>
<text x="232.4" y="126.4">4007</text>
<text x="242.6" y="131.4">Relay 10A/5V</text>
<text x="46.1" y="132.2">TDS</text>
<text x="64.1" y="133.5">10k</text>
<text x="214.2" y="133.2">R15</text>
<text x="214.2" y="137.3">4k7</text>
<text x="231.9" y="133.7">Q5</text>
<text x="231.9" y="136.3">C1815</text>
<text x="47.1" y="143.9">BUTTON</text>
<text x="205.1" y="139.8">1N4148</text>
<text x="269" y="139.1">VALVE</text>
<text x="29.3" y="156.5">24 VDC</text>
</g>
<g font-size="2.3" fill="#262626">
<text x="36.2" y="54">5 VDC</text>
<text x="19.6" y="58.3">GND</text>
<text x="41" y="58.3">VCC</text>
<text x="228.5" y="81.7">GND</text>
<text x="38.2" y="111.6">24 VDC</text>
<text x="116.2" y="111.1">SCL</text>
<text x="116.2" y="118.7">SDA</text>
<text x="228.5" y="114.7">GND</text>
<text x="104.8" y="149.2">3.3 VDC</text>
<text x="228.7" y="149.2">GND</text>
</g>
<g font-size="1.8" fill="#0e0e0e">
<text x="163.4" y="75.4">ToF VL53L0X</text>
<text x="185.4" y="75.7">LED RGB</text>
</g>
<text font-size="1.4" fill="#0e0e0e" x="49.6" y="129.1" transform="rotate(-90 49.6 129.1)">TDS DFROBOT</text>
</svg>
